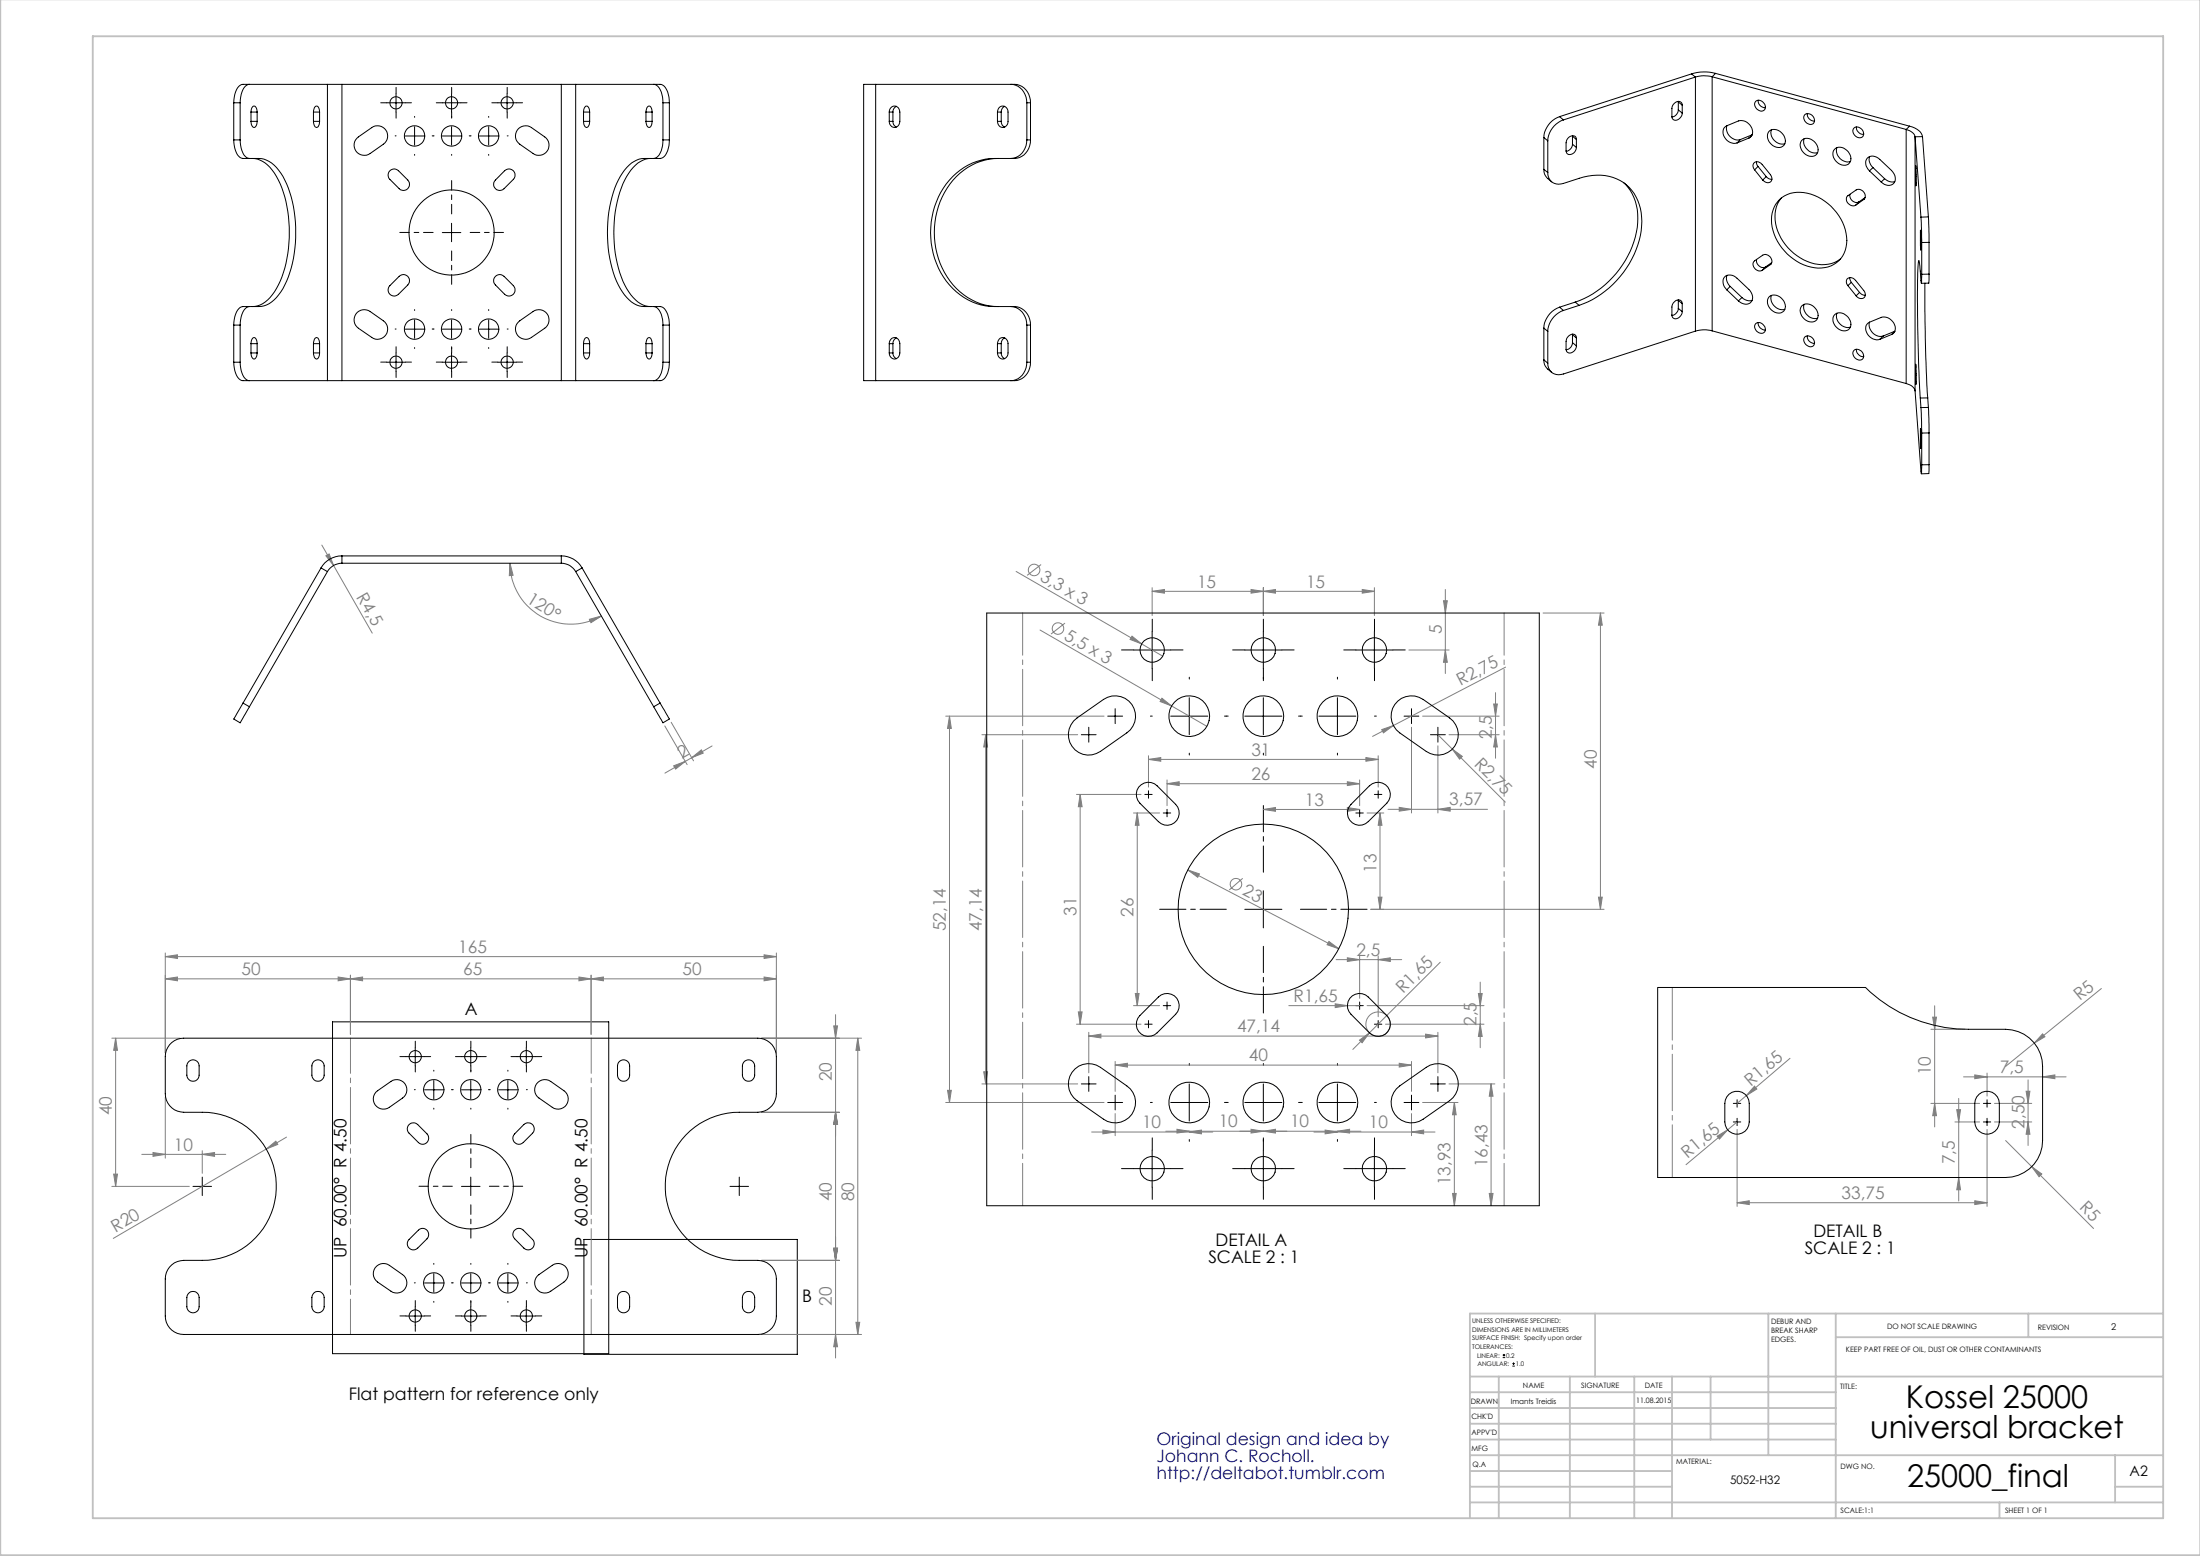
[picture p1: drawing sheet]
<svg xmlns="http://www.w3.org/2000/svg" width="594mm" height="420mm" viewBox="0 0 594 420" stroke-linecap="round" stroke-linejoin="round" font-family="sans-serif">
<g fill="none" stroke="#808080" stroke-width=".27">
<path d="M86.9 147.1l3.2 5.5M88 150l.9-.5 1.2 3.1zM90.1 152.6l10.4 18.3M137.7 152l.8 3.3-1 .1zM137.7 152a16.4 16.4 0 0 0 24.6 14.3M274.4 154.3l39.5 22.8M281.1 152.4l-3.8 2.9M311.1 159.6l3.3-.5v1zM311.1 158.6v7.5M311.1 159.6h60M337.8 159.1l3.3 .5-3.3 .5zM341.1 159.6l3.3-.5v1z"/>
<path d="M341.1 158.6v7.5M367.8 159.1l3.3 .5-3.3 .5zM371.1 158.6v7.5M390.2 159.1v22.7M159.1 167.2l3.2-.9-2.7 1.8zM280.8 170.1l35.5 20.5M287.5 168.2l-3.7 3M305.6 171.7l2.6 2.1-3.1-1.2zM380.4 175.5h10.9M389.7 162.2h1.1l-.6 3.3zM390.2 175.5l.6 3.3h-1.1zM416.6 165.5h16.5"/>
<path d="M432.1 165.5v79.9M432.1 165.5l.5 3.3h-1zM179.5 196l6 10.4M181.2 195l6.1 10.4M255.3 193.3h42.8M256.4 193.3v104.3M256.4 193.3l.5 3.3h-1.1zM265.1 198.3h25.9M266.1 198.3v94.3M266.1 198.3l.5 3.3h-1zM313.7 188.5l2.6 2.1-3.1-1.2zM316.3 190.6l9.6 5.5"/>
<path d="M373.1 196.9l3.1-1.1-2.7 2zM381.1 196.3v23.1M384.1 193.3h20.7M388.2 198.3l18.2 18.2M391.2 198.3h13.6M403.3 190h1l-.5 3.3zM403.8 187v17.7M403.8 198.3l.5 3.3h-1zM406.5 180.1l-35.9 18.7M181.9 206.7l3.1-1.2-2.6 2.1zM185 205.5l-5.5 3.2M186.8 204.5l-1.8 1"/>
<path d="M186.8 204.5l2.6-2.1 .5 .9zM192.3 201.3l-5.5 3.2M290.7 214.4h17.4M291.6 214.4v62.1M291.6 214.4l.6 3.4h-1.1zM306 219.4h7.1M307.1 219.4v52M307.1 219.4l.5 3.4h-1.1zM310.1 205l3.3-.5v1zM310.1 204v8.5M310.1 205h62M315.1 211.5l3.3-.5v1z"/>
<path d="M315.1 210.5v7M315.1 211.5h52M341.1 218.5l3.3-.5v1zM341.1 218.5h26M363.8 211l3.3 .5-3.3 .5zM363.8 218l3.3 .5-3.3 .5zM367.1 210.5v7M368.8 204.5l3.3 .5-3.3 .5zM369.1 219.4h4.5M372.1 204v8.5M372.6 219.4v26M372.6 219.4l.5 3.4h-1z"/>
<path d="M374.8 218.5h26.8M377.8 217.9l3.3 .6-3.3 .5zM388.2 218.5l3.3-.6v1.1zM388.2 201.3v18.1M392.1 202.2l2.7 2-.7 .7zM320.7 234.8l3.1 1.1-.4 .9zM320.7 234.8l40.8 21.3M335.5 237.1l-3.6 3.1M44.6 258.2l3.3-.5v1zM44.6 257.2v27M44.6 258.2h165M206.3 257.7l3.3 .5-3.3 .5z"/>
<path d="M209.6 257.2v27M358.8 254.1l2.7 2-3.2-1.1zM360.8 259h17.7M363.8 258.5l3.3 .5-3.3 .5zM367.1 258v11.5M370.1 245.4h63M372.1 259l3.3-.5v1zM372.1 258v16.4M372.1 242.2h1l-.5 3.2zM388.9 259.7l-19.2 19.1M431.6 242.2h1l-.5 3.2zM44.6 264.2l3.3-.5v1z"/>
<path d="M44.6 264.2h165M91.3 263.7l3.3 .5-3.3 .5zM94.6 264.2l3.3-.5v1zM94.6 263.2v16M156.3 263.7l3.3 .5-3.3 .5zM159.6 263.2v16M159.6 264.2l3.3-.5v1zM206.3 263.7l3.3 .5-3.3 .5zM225.1 276.9h1l-.5 3.3zM225.6 273.9v92.7M290.7 276.5h17.4M291.1 273.1h1.1l-.6 3.4z"/>
<path d="M294 279.7l3.3-.6v1.1zM294 278.6v11M294 279.7h94.2M306 271.4h7.1M306.5 268.2h1.1l-.5 3.2zM348 271.4h19.1M360.5 271l3.3 .4-3.3 .6zM369.1 271.4h31.6M369.7 278.8l-4.4 4.5M374.1 276.5h26.6M384.9 279.1l3.3 .6-3.3 .5zM388.2 278.6v11"/>
<path d="M399.2 268.2h1l-.5 3.2zM399.7 265.1v17.7M399.7 276.5l.5 3.3h-1zM521.3 277.8h9.2M521.8 274.5h1.1l-.5 3.3zM522.4 271.5v32.7M551.5 279.1l.6 .7-2.8 1.7zM567.4 266.8l-25.9 21M30.2 280.2h18.4M31.2 280.2l.5 3.3h-1zM31.2 280.2v40M44.6 296.2v16.4"/>
<path d="M205.6 280.2h27M231.6 280.2v80M231.6 280.2l.5 3.3h-1zM255.3 297.6h42.8M255.8 294.3h1.1l-.5 3.3zM265.1 292.6h25.9M265.6 289.3h1l-.5 3.3zM301.1 287.5l3.3-.5v1zM301.1 286.5v8.1M301.1 287.5h80M367.1 280.8l2.6-2-1.9 2.7zM377.8 287l3.3 .5-3.3 .5z"/>
<path d="M381.1 286.5v8.1M384.1 297.6h9.6M391.2 292.6h12.4M392.7 297.6v27.9M392.7 297.6l.5 3.3h-1zM402.6 292.6l.5 3.3h-1zM402.6 292.6v32.9M471.5 295.7l-2.5 2.1M473.7 293.2l.6 .8-2.8 1.7zM483.3 285.7l-11.8 10M521.3 297.8h13.2M522.4 297.8l.5 3.3h-1.1z"/>
<path d="M528.3 299.5h1l-.5 3.3zM528.8 296.5v27.7M530.2 290.7h27.6M533.2 290.1l3.3 .6-3.3 .5zM536.5 289.6v6.3M538.5 297.8h10.1M547.1 294.6h1l-.5 3.2zM547.6 291.5v17.7M551.5 290.7l3.3-.6v1.1zM30.7 316.9h1l-.5 3.3zM38.3 311.6h22.7M41.3 311.1l3.3 .5-3.3 .5z"/>
<path d="M54.6 311.6l3.3-.5v1zM54.6 310.6v6.1M71.9 310.1l2.6-2.1 .5 .9zM77.4 306.9l-46.8 27.4M205.6 300.2h21M225.6 300.2l.5 3.3h-1zM294.7 305.6h32.7M297.8 305l3.3 .6-3.3 .5zM301.1 300.6v5.9M314.7 305.3h52.8M317.8 304.8l3.3 .5-3.3 .5zM321.1 305.6l3.3-.6v1.1z"/>
<path d="M337.8 304.8l3.3 .5-3.3 .5zM341.1 305.3l3.3-.5v1zM354.8 305.6h32.7M357.8 305l3.3 .6-3.3 .5zM361.1 305.3l3.3-.5v1zM381.1 305.6l3.3-.6v1.1zM381.1 300.6v5.9M463.6 306.7l2.9-1.7-2.2 2.5zM466.5 305l-11.3 9.4M469 304.9v20.7M469 302.8l-2.5 2.2M527.8 302.8h6.7"/>
<path d="M528.8 317.8l.5 3.4h-1zM536.5 304.9v20.7M538.5 302.8h10.1M541.5 307.9l23.8 23.7M547.6 302.8l.5 3.4h-1zM548.6 314.9l2.7 2-.8 .7zM30.2 320.2h20.9M225.1 336.9h1l-.5 3.3zM392.2 322.1h1l-.5 3.4zM402.1 322.1h1l-.5 3.4zM469 324.6l3.3-.5v1zM469 324.6h67.5"/>
<path d="M533.2 324.1l3.3 .5-3.3 .5zM205.6 340.2h21M231.1 356.9h1l-.5 3.3zM205.6 360.2h27M225.6 360.2l.5 3.3h-1z"/>
<circle cx="279.2" cy="153.8" r="1.57"/>
<circle cx="285.7" cy="169.7" r="1.55"/>
<circle cx="333.7" cy="238.7" r="1.55"/>
<circle cx="372.1" cy="276.5" r="3.3"/>
</g>
<g fill="none" stroke="#000" stroke-width=".27">
<path d="M104.4 27.7h5M106.9 25.3v5M109.4 36.7h5M111.9 34.2v5M119.4 27.7h5M119.4 36.7h5M121.9 25.3v5M121.9 34.2v5M129.4 36.7h5M131.9 34.2v5M134.4 27.7h5M136.9 25.3v5"/>
<path d="M119.4 62.8h5M121.9 60.3v4.9M104.4 97.8h5M106.9 95.3v5M109.4 88.8h5M111.9 86.3v5M119.4 97.8h5M119.4 88.8h5M121.9 86.3v5M121.9 95.3v5M129.4 88.8h5M131.9 86.3v5"/>
<path d="M134.4 97.8h5M136.9 95.3v5M306.1 175.5h10M311.1 170.4v10.1M336.1 175.5h10M341.1 170.4v10.1M366.1 175.5h10M371.1 170.4v10.1M292 198.3h3.9M294 196.3v4M299.1 193.3h4M301.1 191.3v4"/>
<path d="M316.1 193.3h10M321.1 188.3v10M336.1 193.3h10M341.1 188.3v10M356.1 193.3h10M361.1 188.3v10M379.1 193.3h4M381.1 191.3v4M386.2 198.3h4M388.2 196.3v4M309.1 214.4h2M310.1 213.4v2.1"/>
<path d="M314.1 219.4h2M315.1 218.5v2M366.1 219.4h2M367.1 218.5v2M371.1 214.4h2M372.1 213.4v2.1M336.1 245.4h10M341.1 240.4v10.1M89.8 275.8h74.6v89.6h-74.6zM309.1 276.5h2M310.1 275.5v1.9M314.1 271.4h2"/>
<path d="M315.1 270.5v2M366.1 271.4h2M367.1 270.5v2M371.1 276.5h2M372.1 275.5v1.9M109.6 285.2h5M112.1 282.7v5M114.6 294.2h5M117.1 291.7v4.9M124.6 285.2h5M124.6 294.2h5M127.1 282.7v5"/>
<path d="M127.1 291.7v4.9M134.6 294.2h5M137.1 291.7v4.9M139.6 285.2h5M142.1 282.7v5M292 292.6h3.9M294 290.6v4M299.1 297.6h4M301.1 295.6v4M316.1 297.6h10M321.1 292.6v10M336.1 297.6h10"/>
<path d="M341.1 292.6v10M356.1 297.6h10M361.1 292.6v10M379.1 297.6h4M381.1 295.6v4M386.2 292.6h4M388.2 290.6v4M468 297.8h2M469 296.8v2.1M535.5 297.8h2M536.5 296.8v2.1M54.6 317.7v5"/>
<path d="M127.1 317.7v5M199.6 317.7v5M306.1 315.4h10M311.1 310.5v9.9M336.1 315.4h10M341.1 310.5v9.9M366.1 315.4h10M371.1 310.5v9.9M468 302.8h2M469 301.9v1.9M535.5 302.8h2M536.5 301.9v1.9"/>
<path d="M52.1 320.2h5M124.6 320.2h5M157.7 334.6h57.6v31h-57.6zM197.1 320.2h5M109.6 355.2h5M112.1 352.7v5M114.6 346.3h5M117.1 343.8v5M124.6 355.2h5M124.6 346.3h5M127.1 343.8v5M127.1 352.7v5"/>
<path d="M134.6 346.3h5M137.1 343.8v5M139.6 355.2h5M142.1 352.7v5M405.7 366.4h.7M405.7 365.8h.7M406.1 365.5v.6M408.3 368.7h.7M408.3 368.1h.7M408.7 367.8v.6"/>
</g>
<g fill="none" stroke="#000" stroke-width=".27" stroke-dasharray="15.2 1.3 1.3 1.3">
<path d="M104.4 27.7h-1.6M106.9 36.7h-.2M106.9 25.2v-1.6M106.9 30.2v1.7M109.4 27.7h1.7M111.9 31.7v-.3M116.9 36.7h.3M116.9 36.7h-.2M119.4 27.7h-1.6M121.9 25.2v-1.6M121.9 30.2v1.7M121.9 31.7v-.3"/>
<path d="M124.4 27.7h1.7M126.9 36.7h-.2M126.9 36.7h.3M131.9 31.7v-.3M134.4 27.7h-1.6M136.9 25.2v-1.6M136.9 30.2v1.7M136.9 36.7h.3M139.4 27.7h1.7M111.9 41.7v.2M121.9 41.7v.2M131.9 41.7v.2"/>
<path d="M104.4 97.7h-1.6M106.9 95.2v-1.6M106.9 88.8h-.2M109.4 97.7h1.7M111.9 83.8v-.2M111.9 93.8v.3M116.9 88.8h.3M116.9 88.8h-.2M119.4 97.7h-1.6M121.9 95.2v-1.6M121.9 83.8v-.2M121.9 93.8v.3"/>
<path d="M124.4 97.7h1.7M126.9 88.8h-.2M126.9 88.8h.3M131.9 83.8v-.2M131.9 93.8v.3M134.4 97.7h-1.6M136.9 95.2v-1.6M136.9 88.8h.3M139.4 97.7h1.7M106.9 100.2v1.7M121.9 100.2v1.7M136.9 100.2v1.7"/>
<path d="M306.1 175.4h-3.3M311.1 170.4v-3.3M316.1 175.4h3.3M336.1 175.4h-3.3M341.1 170.4v-3.3M346.1 175.4h3.3M366.1 175.4h-3.3M371.1 170.4v-3.3M376.1 175.4h3.3M311.1 193.3h-.5M311.1 180.4v3.3M321.1 183.3v-.5"/>
<path d="M331.1 193.3h.5M331.1 193.3h-.5M341.1 180.4v3.3M341.1 183.3v-.5M351.1 193.3h-.5M351.1 193.3h.5M361.1 183.3v-.5M371.1 180.4v3.3M371.1 193.3h.5M321.1 203.3v.5M341.1 203.3v.5M361.1 203.3v.5"/>
<path d="M109.6 285.2h-1.6M112.1 294.1h-.2M112.1 282.7v-1.6M112.1 287.7v1.7M114.6 285.2h1.7M117.1 289.1v-.2M117.1 299.1v.3M122.1 294.1h.3M122.1 294.1h-.2M124.6 285.2h-1.6M127.1 282.7v-1.6M127.1 287.7v1.7"/>
<path d="M127.1 289.1v-.2M127.1 299.1v.3M129.6 285.2h1.7M132.1 294.1h-.2M132.1 294.1h.3M137.1 289.1v-.2M137.1 299.1v.3M139.6 285.2h-1.6M142.1 282.7v-1.6M142.1 287.7v1.7M142.1 294.1h.3M144.6 285.2h1.7"/>
<path d="M311.1 297.6h-.5M321.1 287.6v-.5M331.1 297.6h.5M331.1 297.6h-.5M341.1 287.6v-.5M351.1 297.6h-.5M351.1 297.6h.5M361.1 287.6v-.5M371.1 297.6h.5M306.1 315.4h-3.3M311.1 310.4v-3.3M316.1 315.4h3.3"/>
<path d="M321.1 307.6v.5M336.1 315.4h-3.3M341.1 310.4v-3.3M341.1 307.6v.5M346.1 315.4h3.3M361.1 307.6v.5M366.1 315.4h-3.3M371.1 310.4v-3.3M376.1 315.4h3.3M311.1 320.4v3.3M341.1 320.4v3.3M371.1 320.4v3.3"/>
<path d="M109.6 355.2h-1.6M112.1 352.7v-1.6M112.1 357.7v1.7M112.1 346.3h-.2M114.6 355.2h1.7M117.1 341.3v-.3M117.1 351.3v.2M122.1 346.3h.3M122.1 346.3h-.2M124.6 355.2h-1.6M127.1 352.7v-1.6M127.1 357.7v1.7"/>
<path d="M127.1 341.3v-.3M127.1 351.3v.2M129.6 355.2h1.7M132.1 346.3h-.2M132.1 346.3h.3M137.1 341.3v-.3M137.1 351.3v.2M139.6 355.2h-1.6M142.1 352.7v-1.6M142.1 357.7v1.7M142.1 346.3h.3M144.6 355.2h1.7"/>
</g>
<path d="M121.9 57.7v-9M116.9 62.7h-9M121.9 67.7v9M126.9 62.7h9M127.1 315.2v-9M122.1 320.2h-9M127.1 325.2v9M132.1 320.2h9" fill="none" stroke="#000" stroke-width=".27" stroke-dasharray="15.2 1.3 1.3 1.3" stroke-dashoffset="12.6"/>
<path d="M341.1 235.4v-18M331.1 245.4h-18M341.1 255.4v18M351.1 245.4h18" fill="none" stroke="#000" stroke-width=".27" stroke-dasharray="15.2 1.3 1.3 1.3" stroke-dashoffset="8.1"/>
<path d="M406.1 165.4v160M276.1 325.4v-160" fill="none" stroke="#808080" stroke-width=".27" stroke-dasharray="15.2 1.3 1.3 1.3" stroke-dashoffset="3.8"/>
<path d="M451.5 266.5v51.3" fill="none" stroke="#808080" stroke-width=".27" stroke-dasharray="15.2 1.3 1.3 1.3" stroke-dashoffset="1"/>
<path d="M159.6 280.2v80M94.6 360.2v-80" fill="none" stroke="#808080" stroke-width=".27" stroke-dasharray="15.2 1.3 1.3 1.3" stroke-dashoffset="5.7"/>
<g fill="none" stroke="#c0c0c0" stroke-width=".5">
<path d="M.1 -.1v419.9h594M25 9.8h559.1v400h-559.1zM430.7 354.6v17M477.4 354.6v38.2M495.7 354.6v55.2M547.7 354.6v6.3M584.1 354.6h-187.2v55.2M396.9 371.6h187.2M396.9 375.8h98.8M404.7 371.6v38.2M423.9 371.6v38.2M441.3 371.6v38.2"/>
<path d="M451.4 371.6v38.2M461.9 371.6v17M495.7 360.9h88.4M396.9 388.6h98.8M396.9 384.3h98.8M396.9 380.1h98.8M396.9 397.1h54.5M396.9 392.8h187.2M571.1 392.8v12.7M396.9 405.5h187.2M396.9 401.3h54.5M539.9 405.5v4.3"/>
<path d="M571.1 401.3h13"/>
</g>
<g fill="#808080">
<path d="M305.6 171.7l2.6 2.1-3.1-1.2z"/>
<path d="M313.7 188.5l2.6 2.1-3.1-1.2z"/>
<path d="M360.5 271l3.3 .4-3.3 .6z"/>
<path d="M373.1 196.9l3.1-1.1-2.7 2z"/>
<path d="M71.9 310.1l2.6-2.1 .5 .9z"/>
<path d="M551.5 279.1l.6 .7-2.8 1.7z"/>
<path d="M463.6 306.7l2.9-1.7-2.2 2.5z"/>
<path d="M473.7 293.2l.6 .8-2.8 1.7z"/>
<path d="M367.1 280.8l2.6-2-1.9 2.7z"/>
<path d="M88 150l.9-.5 1.2 3.1z"/>
<path d="M548.6 314.9l2.7 2-.8 .7z"/>
<path d="M392.1 202.2l2.7 2-.7 .7z"/>
<path d="M358.8 254.1l-.5 .9 3.2 1.1zM320.7 234.8l2.7 2 .4-.9z"/>
<path d="M206.3 257.7l3.3 .5-3.3 .5zM44.6 258.2l3.3-.5v1zM54.6 311.6l3.3-.5v1zM41.3 311.1l3.3 .5-3.3 .5zM368.8 204.5l3.3 .5-3.3 .5zM310.1 205l3.3-.5v1zM341.1 305.3l3.3-.5v1zM317.8 304.8l3.3 .5-3.3 .5zM381.1 305.6l3.3-.6v1.1zM357.8 305l3.3 .6-3.3 .5zM363.8 218l3.3 .5-3.3 .5zM341.1 218.5l3.3-.5v1z"/>
<path d="M44.6 264.2l3.3-.5v1zM91.3 263.7l3.3 .5-3.3 .5zM301.1 287.5l3.3-.5v1zM377.8 287l3.3 .5-3.3 .5zM294 279.7l3.3-.6v1.1zM384.9 279.1l3.3 .6-3.3 .5zM315.1 211.5l3.3-.5v1zM363.8 211l3.3 .5-3.3 .5zM377.8 217.9l3.3 .6-3.3 .5zM388.2 218.5l3.3-.6v1.1zM363.8 258.5l3.3 .5-3.3 .5zM372.1 259l3.3-.5v1zM311.1 159.6l3.3-.5v1zM337.8 159.1l3.3 .5-3.3 .5zM341.1 159.6l3.3-.5v1zM367.8 159.1l3.3 .5-3.3 .5zM297.8 305l3.3 .6-3.3 .5zM321.1 305.6l3.3-.6v1.1zM337.8 304.8l3.3 .5-3.3 .5zM361.1 305.3l3.3-.5v1zM533.2 290.1l3.3 .6-3.3 .5zM551.5 290.7l3.3-.6v1.1zM469 324.6l3.3-.5v1zM533.2 324.1l3.3 .5-3.3 .5z"/>
<path d="M94.6 264.2l3.3-.5v1zM156.3 263.7l3.3 .5-3.3 .5z"/>
<path d="M206.3 263.7l3.3 .5-3.3 .5zM159.6 264.2l3.3-.5v1z"/>
<path d="M181.9 206.7l3.1-1.2-2.6 2.1zM186.8 204.5l2.6-2.1 .5 .9z"/>
<path d="M255.8 294.3h1.1l-.5 3.3zM256.4 193.3l.5 3.3h-1.1zM306.5 268.2h1.1l-.5 3.2zM307.1 219.4l.5 3.4h-1.1zM291.1 273.1h1.1l-.6 3.4zM291.6 214.4l.6 3.4h-1.1zM390.2 175.5l.6 3.3h-1.1zM389.7 162.2h1.1l-.6 3.3zM372.1 242.2h1l-.5 3.2zM372.6 219.4l.5 3.4h-1zM547.6 302.8l.5 3.4h-1zM547.1 294.6h1l-.5 3.2z"/>
<path d="M231.6 280.2l.5 3.3h-1zM231.1 356.9h1l-.5 3.3zM225.1 276.9h1l-.5 3.3zM225.6 300.2l.5 3.3h-1zM225.6 300.2l.5 3.3h-1zM225.1 336.9h1l-.5 3.3zM225.1 336.9h1l-.5 3.3zM225.6 360.2l.5 3.3h-1zM31.2 280.2l.5 3.3h-1zM30.7 316.9h1l-.5 3.3zM266.1 198.3l.5 3.3h-1zM265.6 289.3h1l-.5 3.3zM403.3 190h1l-.5 3.3zM403.8 198.3l.5 3.3h-1zM399.2 268.2h1l-.5 3.2zM399.7 276.5l.5 3.3h-1zM392.7 297.6l.5 3.3h-1zM392.2 322.1h1l-.5 3.4zM402.6 292.6l.5 3.3h-1zM402.1 322.1h1l-.5 3.4zM432.1 165.5l.5 3.3h-1zM431.6 242.2h1l-.5 3.2zM528.3 299.5h1l-.5 3.3zM528.8 317.8l.5 3.4h-1z"/>
<path d="M522.4 297.8l.5 3.3h-1.1zM521.8 274.5h1.1l-.5 3.3z"/>
<path d="M137.7 152l.8 3.3-1 .1zM159.1 167.2l3.2-.9-2.7 1.8z"/>
</g>
<g fill="none" stroke="#000" stroke-width=".27">
<path d="M456.7 19.9l1.1 .9M456.7 19.9l-35.6 11.6M463.2 19.8a11.7 11.7 0 0 0-6.5 .1M463.2 19.8l-.9 .9M463.2 19.8l52.4 14.3M63.1 37.8a6.1 6.1 0 0 0 1.7 4.7l.8 .3h4.3a7.4 7.4 0 0 1 5.9 4 32.6 32.6 0 0 1 3.6 21.6 21.7 21.7 0 0 1-5.4 12.5l-1.3 1.1a5.3 5.3 0 0 1-2.8 .7h-4.3a3.5 3.5 0 0 0-2.3 3.5l-.2 1.6M63.1 27.7h1.7M63.1 37.8h1.7M63.1 27.7v10.1M64.8 37.8a6.1 6.1 0 0 0 1.8 4.7l.7 .3M64.8 27.7v10.1M67.3 22.8a3.4 3.4 0 0 0-2.3 3.4l-.2 1.5"/>
<path d="M67.8 32.8l.1 .8a.73 .73 0 0 0 .7 .8 .73 .73 0 0 0 .7-.8l.1-.8M67.8 30.3l.1-.9a.73 .73 0 0 1 .7-.8 .73 .73 0 0 1 .7 .8l.1 .9M67.8 30.3v2.5M67.8 30.3h1.6M67.8 32.8h1.6M69.4 30.3v2.5M84.6 32.8l.2 .8a.71 .71 0 0 0 .7 .8 .71 .71 0 0 0 .7-.8l.1-.8M84.6 30.3l.2-.9a.71 .71 0 0 1 .7-.8 .71 .71 0 0 1 .7 .8l.1 .9M84.6 30.3v2.5M84.6 30.3h1.7M84.6 32.8h1.7M86.3 30.3v2.5"/>
<path d="M88.4 22.8h-22.8a3.4 3.4 0 0 0-2.3 3.4l-.2 1.5M88.4 22.8h3.9M88.4 22.8v79.9M92.3 22.8h59.3M92.3 22.8v79.9M96.4 37.3l4-2.9a2.74 2.74 0 0 1 3.8 .7 2.74 2.74 0 0 1-.7 3.8l-3.6 2.5a2.74 2.74 0 0 1-3.6-.4 2.74 2.74 0 0 1 .1-3.7zM140 34.7a2.8 2.8 0 0 1 3.5-.3l3.6 2.6a2.74 2.74 0 0 1 .6 3.8 2.74 2.74 0 0 1-3.8 .6l-3.6-2.5a2.74 2.74 0 0 1-.3-4.2zM151.6 22.8h3.8M151.6 22.8v79.9M155.4 22.8h22.8a3.5 3.5 0 0 1 2.4 3.4l.1 1.5M155.4 22.8v79.9M157.6 32.8l.1 .8a.73 .73 0 0 0 .7 .8 .73 .73 0 0 0 .7-.8l.1-.8"/>
<path d="M157.6 30.3l.1-.9a.73 .73 0 0 1 .7-.8 .73 .73 0 0 1 .7 .8l.1 .9M157.6 30.3v2.5M157.6 30.3h1.6M157.6 32.8h1.6M159.2 30.3v2.5M174.4 30.3l.2-.9a.71 .71 0 0 1 .7-.8 .71 .71 0 0 1 .7 .8l.1 .9M174.4 32.8l.2 .8a.71 .71 0 0 0 .7 .8 .71 .71 0 0 0 .7-.8l.1-.8M174.4 30.3v2.5M174.4 30.3h1.7M174.4 32.8h1.7M176.1 30.3v2.5M176.5 22.8a3.5 3.5 0 0 1 2.4 3.4l.1 1.5"/>
<path d="M179 37.8a5.3 5.3 0 0 1-2.1 4.9l-.4 .1M179 27.7h1.7M179 37.8h1.7M179 27.7v10.1M180.7 37.8a5.8 5.8 0 0 1-1.7 4.7l-.8 .3h-4.2a8 8 0 0 0-6.5 4.8 34.8 34.8 0 0 0-2.3 24.7 16.1 16.1 0 0 0 6 9.7 5.1 5.1 0 0 0 2.8 .7h4.2a3.6 3.6 0 0 1 2.4 3.5l.1 1.6M180.7 27.7v10.1M236.4 22.8h37.5a4.7 4.7 0 0 1 4.3 4.9M236.4 22.8h-3.2v79.9h3.2M236.4 22.8v79.9M240.1 30.3a1.44 1.44 0 0 1 1.4-1.7 1.44 1.44 0 0 1 1.5 1.7v2.5a1.44 1.44 0 0 1-1.5 1.6 1.44 1.44 0 0 1-1.4-1.6M240.1 30.3h1M240.1 32.8h1"/>
<path d="M240.1 30.3v2.5M241.1 32.8a1.59 1.59 0 0 0 .9 1.5M241.1 30.3v2.5M242 28.7l-.2 .1a1.62 1.62 0 0 0-.7 1.5M269.3 30.3a1.44 1.44 0 0 1 1.4-1.7 1.44 1.44 0 0 1 1.5 1.7v2.5a1.44 1.44 0 0 1-1.5 1.6 1.44 1.44 0 0 1-1.4-1.6M269.3 30.3h1M269.3 32.8h1M269.3 30.3v2.5M270.3 32.8a1.59 1.59 0 0 0 1 1.5M270.3 30.3v2.5M271.3 28.7l-.3 .1a1.62 1.62 0 0 0-.7 1.5M272.9 22.8a4.7 4.7 0 0 1 4.3 4.9"/>
<path d="M277.2 37.8a4.7 4.7 0 0 1-4.3 5M277.2 27.7h1M277.2 37.8h1M277.2 27.7v10.1M278.2 37.8a4.7 4.7 0 0 1-4.3 5 27.1 27.1 0 0 0-9 .4 19.2 19.2 0 0 0-13.6 18.1 20.1 20.1 0 0 0 12.4 20.7 14.3 14.3 0 0 0 4.9 .7h5.3a4.7 4.7 0 0 1 4.3 5.1M278.2 27.7v10.1M416.8 37.1l1.1 .9M416.8 37.1v8.6M417.9 38v8.6M421.1 31.5a6.4 6.4 0 0 0-4.3 5.6M421.1 31.5l1 .9M422.1 32.4a6.4 6.4 0 0 0-4.2 5.6"/>
<path d="M424.6 38.9l-.4 1.2-.7 .5-.7 .3M424.6 36.8l1 .9M424.6 36.6v2.3M424.6 38.9l1 .9M425.6 37.7a1.13 1.13 0 0 0-.8-1.1 1.13 1.13 0 0 0-1.3 .5l-.5 .7-.2 .7v2.2a1.14 1.14 0 0 0 .9 1.1 1.14 1.14 0 0 0 1.3-.5l.4-.7 .2-.8M425.6 37.7v2.1M453.1 29.7l-.1 .7-.6 .7-1 .5M453.1 27.5l1.1 .9M453.1 27.4v2.3M453.1 29.7l1.1 .8M454.2 28.4a1.12 1.12 0 0 0-.8-1.1 1.12 1.12 0 0 0-1.3 .6l-.7 1v2.6a1.12 1.12 0 0 0 .9 1 1.12 1.12 0 0 0 1.2-.5l.5-.7 .2-.8M454.2 28.4v2.1"/>
<path d="M457.8 20.8l-35.7 11.6M457.8 20.8v68.6M462.3 20.7a8.2 8.2 0 0 0-4.5 .1M462.3 20.7l52.4 14.2M462.3 20.7v68.6M466.3 33.9a3.1 3.1 0 0 0 3.6 3.8M469.9 37.7l-.9 .9M472.2 37.3a2.31 2.31 0 0 0-.1-3.9l-.9-.6-1.4-.3-3.6 1.5a2.36 2.36 0 0 0 .1 3.9l1.4 .7h1.3M472.2 37.3l-3.2 1.3M473.1 36.4l-.9 .9M473.1 36.4l-3.2 1.3M474 27.4a1.69 1.69 0 0 1 2.1 .3 1.69 1.69 0 0 1 .1 2.1 1.74 1.74 0 0 1-1.9-.4 1.74 1.74 0 0 1-.3-2z"/>
<path d="M474.7 27a1.93 1.93 0 0 0 1.9 2.1M477.6 35.5a2.86 2.86 0 0 1 4.4 2.1 1.95 1.95 0 0 1-1 2.1 1.95 1.95 0 0 1-2.3-.4 2.86 2.86 0 0 1-1.1-3.8zM478.3 35a3.1 3.1 0 0 0 3.6 3.8M486.4 37.9a2.87 2.87 0 0 1 3-.1 2.87 2.87 0 0 1 1.5 2.6 1.95 1.95 0 0 1-1.3 1.8 1.95 1.95 0 0 1-2.1-.5 2.86 2.86 0 0 1-1.1-3.8zM487.1 37.4a3.1 3.1 0 0 0 3.6 3.8M487.3 31a1.7 1.7 0 0 1 2.1 .3 1.7 1.7 0 0 1 .1 2.1 1.75 1.75 0 0 1-1.9-.4 1.75 1.75 0 0 1-.3-2zM488 30.7a1.92 1.92 0 0 0 1.9 2M496 39.8a3.1 3.1 0 0 0 3.6 3.8M500.6 34.6a1.69 1.69 0 0 1 2.1 .3 1.69 1.69 0 0 1 .1 2.1 1.74 1.74 0 0 1-2-.4 1.74 1.74 0 0 1-.2-2zM501.2 34.3a1.98 1.98 0 0 0 2 2M514.7 34.9a2.98 2.98 0 0 1 2.4 2M514.7 34.9v68.6"/>
<path d="M515.6 34.1a4.1 4.1 0 0 1 3.5 2.8M515.6 34.1l-.9 .8M517.1 36.9l1.6 21.7M517.1 36.9v68.6M519.1 36.9h-2M519.1 36.9l1.6 21.6M68.1 42.8a8 8 0 0 1 6.5 4.8 35 35 0 0 1 2.3 24.7 16.6 16.6 0 0 1-6 9.7 5.3 5.3 0 0 1-2.8 .7M105.3 46.1a1.62 1.62 0 0 1 2.3 0l2.5 2.5a1.65 1.65 0 0 1 0 2.3 1.65 1.65 0 0 1-2.3 0l-2.5-2.5a1.62 1.62 0 0 1 0-2.3zM136.2 46.1a1.66 1.66 0 0 1 2.4 0 1.66 1.66 0 0 1 0 2.3l-2.5 2.5a1.65 1.65 0 0 1-2.3 0 1.65 1.65 0 0 1 0-2.3zM175.7 42.8a8 8 0 0 0-6.5 4.8 34.8 34.8 0 0 0-2.2 24.7 16.1 16.1 0 0 0 5.9 9.7 5.1 5.1 0 0 0 2.8 .7M269.6 42.8a17.4 17.4 0 0 0-15.8 11.7 21.9 21.9 0 0 0 6.4 25.1 15.1 15.1 0 0 0 9.4 3.1M416.8 45.7a3.8 3.8 0 0 0 2.2 3.4"/>
<path d="M416.8 45.7l1.1 .9M417.9 46.6a2.98 2.98 0 0 0 4.2 2.9 27.3 27.3 0 0 1 9-2.2 11.4 11.4 0 0 1 12.1 11.3 24.5 24.5 0 0 1-9.8 20l-3.4 2.3-3.6 1.5M438.5 49.4a14.5 14.5 0 0 1 3 14.6 26.2 26.2 0 0 1-16.2 17.5M473.7 45.8a1.25 1.25 0 0 1-.1-1.8 1.25 1.25 0 0 1 1.9 .1l2.5 3a1.25 1.25 0 0 1 .1 1.9 1.25 1.25 0 0 1-1.9-.1l-.3-.3M473.7 45.8l2.2 2.8M474.2 43.7l.5 1.2M474.7 44.9l-1 .9M474.7 44.9l2.2 2.8M476.9 47.7l.6 .5 .9 .2M476.9 47.7l-1 .9M480.5 53.9a9 9 0 0 1 10.4-.7 13.3 13.3 0 0 1 7.5 13.5 7.3 7.3 0 0 1-9.5 5.4 13.9 13.9 0 0 1-10.6-13.7l.4-1.7a6.7 6.7 0 0 1 1.8-2.8zM480.9 53.5a9 9 0 0 0-.5 9.8 13.8 13.8 0 0 0 12.3 8.1 7.1 7.1 0 0 0 4.3-1.5"/>
<path d="M495.3 40.3a2.59 2.59 0 0 1 4 1.1 1.99 1.99 0 0 1-.1 2.8 1.99 1.99 0 0 1-2.8-.1 2.73 2.73 0 0 1-1.1-3.8zM499.5 52.4a1.81 1.81 0 0 0 2.4 2.1M501.9 54.5l-.9 .9M503.2 53.9a1.71 1.71 0 0 0 0-2.1 1.71 1.71 0 0 0-2-.5l-2.3 1.5a1.72 1.72 0 0 0 .1 2.1 1.72 1.72 0 0 0 2 .5M503.2 53.9l-2.2 1.5M503.4 53.6l-.2 .3M503.6 53.3l-1.7 1.2M504.8 46.1a2.26 2.26 0 0 1 .1-3.9l.8-.1 1.5 .6 3.5 3.3a2.29 2.29 0 0 1-.1 3.9h-1.3l-1.4-.8M504.8 46.1l3.1 3M504.8 42.2l-.1 1.2 .3 1 .7 .8M505.7 45.2l-.9 .9M505.7 45.2l3.1 3"/>
<path d="M508.8 48.2l1.4 .8h1.4M508.8 48.2l-.9 .9M517.2 45.5v-.8l.1 5.4-.1-2.4M517.2 45.5v2.2M517.2 45.5h.1M517.2 47.7h.1M518.7 58.6l.2 6.9M520.7 58.5l.1 6.9M520.7 58.5l-2 .1M107.8 74.6a1.65 1.65 0 0 1 2.3 0 1.65 1.65 0 0 1 0 2.3l-2.5 2.5a1.65 1.65 0 0 1-2.3 0 1.65 1.65 0 0 1 0-2.3zM133.8 74.6a1.62 1.62 0 0 1 2.3 0l2.5 2.5a1.66 1.66 0 0 1 0 2.3 1.66 1.66 0 0 1-2.4 0l-2.4-2.5a1.62 1.62 0 0 1 0-2.3zM466.2 78.2a2.31 2.31 0 0 1 .1-3.9h1.4l.9 .5 3.6 3.3a2.26 2.26 0 0 1-.1 3.9h-1.4l-1.3-.8"/>
<path d="M466.2 78.2l3.2 3M466.3 74.3l-.2 .8 .2 .9 .8 1.3M467.1 77.3l-.9 .9M467.1 77.3l3.2 3M474.3 70a1.84 1.84 0 0 0 2.4 2.1M476.7 72.1l-.9 .9M478 71.4a1.69 1.69 0 0 0 0-2.1 1.69 1.69 0 0 0-2.1-.4l-2.2 1.5a1.71 1.71 0 0 0 0 2 1.71 1.71 0 0 0 1.8 .7l.3-.1M478 71.4l-2.2 1.6M478.2 71.2l-.2 .2M478.3 79.7a3.1 3.1 0 0 0 3.6 3.8M478.4 70.9l-1.7 1.2M498.9 77.1a1.25 1.25 0 0 1-.1-1.9 1.25 1.25 0 0 1 1.9 .2l2.5 3a1.26 1.26 0 0 1 .1 1.9 1.26 1.26 0 0 1-1.9-.1l-.2-.3"/>
<path d="M498.9 77.1l2.3 2.8M499.5 74.9l.4 1.3M499.9 76.2l-1 .9M499.9 76.2l2.2 2.7M502.1 78.9l.6 .6 .9 .2M502.1 78.9l-.9 1M518.5 62.9v-.8l.1 5.4-.1-2.5M518.5 62.9v2.1M518.5 62.9h.1M518.5 65h.1M518.9 74l-.1 2.4-.5-5.4-.2-.7a294.2 294.2 0 0 0 .1 32.5l.3 4.6M518.9 65.5v8.5"/>
<path d="M519.7 76.4l.1 14.5 .7 16.5M520.8 74v2.4l-2 .1M520.8 65.4l-1.9 .1M520.8 74h-1.9M520.8 65.4v8.6M63.1 97.8a5.5 5.5 0 0 0 2.1 4.9h23.2M63.1 87.8v10M63.1 97.8h1.7M63.1 87.8h1.7M64.8 97.8a5.5 5.5 0 0 0 2.2 4.9h.3M64.8 87.8v10M67.3 82.7a3.5 3.5 0 0 0-2.3 3.5l-.2 1.6"/>
<path d="M67.8 92.8l.1-.8a.73 .73 0 0 1 .7-.9 .73 .73 0 0 1 .7 .9l.1 .8M67.8 95.3l.1 .8a.73 .73 0 0 0 .7 .8 .73 .73 0 0 0 .7-.8l.1-.8M67.8 92.8v2.5M67.8 95.3h1.6M67.8 92.8h1.6M69.4 92.8v2.5M84.6 92.8l.2-.8a.72 .72 0 0 1 .7-.9 .72 .72 0 0 1 .7 .9l.1 .8M84.6 95.3l.2 .8a.72 .72 0 0 0 .7 .8 .72 .72 0 0 0 .7-.8l.1-.8M84.6 92.8v2.5M84.6 95.3h1.7M84.6 92.8h1.7M86.3 92.8v2.5"/>
<path d="M96.4 84.3a2.8 2.8 0 0 1 3.5-.2l3.6 2.5a2.74 2.74 0 0 1 .7 3.8 2.74 2.74 0 0 1-3.8 .7l-3.6-2.5a2.78 2.78 0 0 1-.4-4.3zM139.9 86.9l4-2.8a2.75 2.75 0 0 1 3.9 .7 2.75 2.75 0 0 1-.7 3.8l-3.6 2.5a2.74 2.74 0 0 1-3.7-.5 2.74 2.74 0 0 1 .1-3.7zM157.6 92.8l.1-.8a.73 .73 0 0 1 .7-.9 .73 .73 0 0 1 .7 .9l.1 .8M157.6 95.3l.1 .8a.73 .73 0 0 0 .7 .8 .73 .73 0 0 0 .7-.8l.1-.8M157.6 92.8v2.5M157.6 95.3h1.6M157.6 92.8h1.6M159.2 92.8v2.5M174.4 92.8l.2-.8a.72 .72 0 0 1 .7-.9 .72 .72 0 0 1 .7 .9l.1 .8M174.4 95.3l.2 .8a.72 .72 0 0 0 .7 .8 .72 .72 0 0 0 .7-.8l.1-.8M174.4 92.8v2.5M174.4 95.3h1.7"/>
<path d="M174.4 92.8h1.7M176.1 92.8v2.5M176.5 82.7a3.6 3.6 0 0 1 2.4 3.5l.1 1.6M179 97.8a5.3 5.3 0 0 1-2.1 4.9h-.4M179 97.8h1.7M179 87.8h1.7M179 87.8v10M180.7 97.8a5.7 5.7 0 0 1-1.7 4.7l-.8 .2h-22.8M180.7 87.8v10M240.1 92.8a1.44 1.44 0 0 1 1.4-1.7 1.44 1.44 0 0 1 1.5 1.7v2.5a1.44 1.44 0 0 1-1.5 1.6 1.44 1.44 0 0 1-1.4-1.6M240.1 95.3h1M240.1 92.8h1"/>
<path d="M240.1 92.8v2.5M241.1 95.3a1.67 1.67 0 0 0 .9 1.5M241.1 92.8v2.5M242 91.2l-.7 .8-.2 .8M269.3 92.8a1.44 1.44 0 0 1 1.4-1.7 1.44 1.44 0 0 1 1.5 1.7v2.5a1.44 1.44 0 0 1-1.5 1.6 1.44 1.44 0 0 1-1.4-1.6M269.3 95.3h1M269.3 92.8h1M269.3 92.8v2.5M270.3 95.3a1.67 1.67 0 0 0 1 1.5M270.3 92.8v2.5M271.3 91.2l-.8 .8-.2 .8M272.9 82.7a4.7 4.7 0 0 1 4.3 5.1"/>
<path d="M277.2 97.8a4.7 4.7 0 0 1-4.3 4.9M277.2 97.8h1M277.2 87.8h1M277.2 87.8v10M278.2 97.8a4.7 4.7 0 0 1-4.3 4.9h-37.5M278.2 87.8v10M416.8 97.1a3.8 3.8 0 0 0 2.2 3.4M416.8 88.6v8.5M416.8 88.6l1.1 .8M416.8 97.1l1.1 .9M417.9 89.4v8.6M421.1 82.9a6.4 6.4 0 0 0-4.3 5.7"/>
<path d="M421.1 82.9l1 .9M422.1 83.8a6.4 6.4 0 0 0-4.2 5.6M424.6 92.5l-.4 1.1-.7 .6-.7 .2M424.6 90.2v2.3M424.6 90.4l1 .8M424.6 92.5l1 .9M425.3 81.5l1.1 .9M425.3 81.5l-4.2 1.4M425.6 91.2a1.12 1.12 0 0 0-.8-1 1.12 1.12 0 0 0-1.3 .5l-.6 1-.1 2.6a1.14 1.14 0 0 0 .9 1 1.14 1.14 0 0 0 1.3-.5l.4-.7 .2-.7M425.6 91.2v2.2M426.4 82.4l-4.3 1.4M453.1 83.2l-.1 .8-.6 .7-1 .5"/>
<path d="M453.1 80.9v2.3M453.1 81.1l1.1 .9M453.1 83.2l1.1 .9M454.2 82a1.12 1.12 0 0 0-.8-1.1 1.12 1.12 0 0 0-1.3 .5l-.7 1.1v2.5a1.12 1.12 0 0 0 .8 1.1 1.12 1.12 0 0 0 1.3-.5l.5-.7 .2-.8M454.2 82v2.1M457.8 89.4l-35.7 11.5a2.98 2.98 0 0 1-4.2-2.9M462.3 89.3a8.2 8.2 0 0 0-4.5 .1M462.3 89.3l52.4 14.2M470.3 80.3l1.4 .8h1.4M470.3 80.3l-.9 .9M474 87.4a1.67 1.67 0 0 1 2.1 .3 1.67 1.67 0 0 1 .1 2.1 1.72 1.72 0 0 1-1.9-.4 1.72 1.72 0 0 1-.3-2zM474.7 87a1.87 1.87 0 0 0 1.9 2.1"/>
<path d="M477.6 80.2a2.86 2.86 0 0 1 4.4 2.1 1.93 1.93 0 0 1-1 2.1 1.93 1.93 0 0 1-2.3-.4 2.81 2.81 0 0 1-1.1-3.8zM486.4 82.6a2.87 2.87 0 0 1 3-.1 2.87 2.87 0 0 1 1.5 2.6 1.95 1.95 0 0 1-1.3 1.8 1.95 1.95 0 0 1-2.1-.5 2.86 2.86 0 0 1-1.1-3.8zM487.1 82.1a3.1 3.1 0 0 0 3.6 3.8M487.3 91a1.7 1.7 0 0 1 2.1 .3 1.7 1.7 0 0 1 .1 2.1 1.75 1.75 0 0 1-1.9-.4 1.75 1.75 0 0 1-.3-2zM488 90.7a1.92 1.92 0 0 0 1.9 2M495.3 85a2.87 2.87 0 0 1 3-.1 2.87 2.87 0 0 1 1.4 2.6 1.96 1.96 0 0 1-1.2 1.8 1.96 1.96 0 0 1-2.1-.5 2.78 2.78 0 0 1-1.1-3.8zM496 84.5a3.1 3.1 0 0 0 3.6 3.8M500.6 94.6a1.68 1.68 0 0 1 2.1 .3 1.68 1.68 0 0 1 .1 2.1 1.74 1.74 0 0 1-2-.4 1.74 1.74 0 0 1-.2-2zM501.2 94.3a1.98 1.98 0 0 0 2 2M504.8 86.9a3.1 3.1 0 0 0 3.7 3.8M508.5 90.7l-1 .9M510.7 90.3a2.31 2.31 0 0 0-.1-3.9l-.9-.6-1.3-.2-3.6 1.4a2.34 2.34 0 0 0 .1 3.9l1.3 .7h1.3"/>
<path d="M510.7 90.3l-3.2 1.3M510.7 90.3l.9-.9-3.1 1.3M517.2 99.1v-.8l.1 5.4-.1-2.5M517.2 99.1v2.1M517.2 99.1h.1M88.4 102.7h3.9M92.3 102.7h59.3M151.6 102.7h3.8M514.7 103.5a2.84 2.84 0 0 1 2.4 2M517.1 105.5l1.7 22.4 .1-2.4M517.2 101.2h.1M518.5 107.4l.2 2.6"/>
<path d="M518.5 116.5v-.8l.1 5.4-.1-2.5M518.5 116.5v2.1M518.5 116.5h.1M518.5 118.6h.1M518.7 110l.2 6.9M518.9 116.9v8.6M520.5 107.4h-2M520.5 107.4l.2 2.6M520.7 110l.1 6.9M520.7 110h-2M520.8 116.9v8.5M520.8 116.9h-1.9"/>
<path d="M520.8 125.4v2.4l-2 .1M520.8 125.4l-1.9 .1M86.7 153.3l1.7 1M86.7 153.3l-21.1 36.5M88.4 154.3l-21.1 36.5M92.3 152a4.5 4.5 0 0 0-3.9 2.3M92.3 150.1a6.3 6.3 0 0 0-5.6 3.2M92.3 150.1v1.9M92.3 150.1h59.3M92.3 152h59.3M151.6 152a4.4 4.4 0 0 1 3.8 2.3M151.6 150.1a6.3 6.3 0 0 1 5.6 3.2"/>
<path d="M151.6 150.1v1.9M155.4 154.3l21.1 36.5M157.2 153.3l-1.8 1M157.2 153.3l21 36.5M266.4 165.5h149.2v160h-149.2zM65.6 189.8l-2.5 4.3 1.7 1 2.5-4.3M65.6 189.8l1.7 1M178.2 189.8l2.5 4.3-1.7 1-2.5-4.3M178.2 189.8l-1.7 1M289.9 194.6l8.1-5.8a5.5 5.5 0 0 1 7.6 1.4 5.5 5.5 0 0 1-1.4 7.6l-7.1 5a5.5 5.5 0 0 1-7.3-.8 5.5 5.5 0 0 1 .1-7.4zM377.4 189.2a5.6 5.6 0 0 1 6.8-.4l7.2 5a5.5 5.5 0 0 1 1.3 7.7 5.5 5.5 0 0 1-7.6 1.3l-7.2-5a5.5 5.5 0 0 1-.5-8.6zM307.4 212.5a3.3 3.3 0 0 1 5-.4l5 5a3.3 3.3 0 0 1 0 4.7 3.3 3.3 0 0 1-4.6 0l-5-5a3.4 3.4 0 0 1-.4-4.3z"/>
<path d="M369.7 212.1a3.3 3.3 0 0 1 4.7 0 3.3 3.3 0 0 1 0 4.7l-5 5a3.3 3.3 0 0 1-4.6 0 3.3 3.3 0 0 1 0-4.7zM312.8 269.1a3.3 3.3 0 0 1 4.6 0 3.3 3.3 0 0 1 0 4.7l-5 5a3.3 3.3 0 0 1-4.6 0 3.3 3.3 0 0 1 0-4.7zM364.5 269.5a3.3 3.3 0 0 1 4.9-.4l5 5a3.3 3.3 0 0 1 0 4.7 3.3 3.3 0 0 1-4.7 0l-4.9-5a3.2 3.2 0 0 1-.3-4.3zM447.6 266.5h56.1a39.5 39.5 0 0 0 27.8 11.3h10a10 10 0 0 1 10 10v20.1a10 10 0 0 1-10 9.9h-93.9zM45.8 282a5 5 0 0 1 3.8-1.8h155a5 5 0 0 1 5 5v10a5 5 0 0 1-5 5 28.5 28.5 0 0 0-11.3 1.1 20 20 0 0 0-13.4 22.1 20 20 0 0 0 19.7 16.8h5a5.1 5.1 0 0 1 5 5v10a5 5 0 0 1-5 5h-155a5 5 0 0 1-5-5v-10a5 5 0 0 1 5-5 28.6 28.6 0 0 0 11.4-1 20 20 0 0 0 13.4-22.2 20 20 0 0 0-19.8-16.8h-5a5 5 0 0 1-5-5v-10a4.8 4.8 0 0 1 1.2-3.2zM51 286.5a1.64 1.64 0 0 1 1.8-.3 1.64 1.64 0 0 1 1 1.5v2.5a1.66 1.66 0 0 1-1.7 1.7 1.66 1.66 0 0 1-1.7-1.7l.1-3zM84.8 286.5a1.67 1.67 0 0 1 1.7-.3 1.67 1.67 0 0 1 1 1.5v2.5a1.66 1.66 0 0 1-1.6 1.7 1.66 1.66 0 0 1-1.7-1.7v-2.5zM101.5 294.8l4.1-2.9a2.74 2.74 0 0 1 3.8 .7 2.74 2.74 0 0 1-.7 3.8l-3.6 2.5a2.75 2.75 0 0 1-3.6-.4 2.75 2.75 0 0 1 0-3.7zM145.3 292.1a2.74 2.74 0 0 1 3.4-.2l3.6 2.5a2.74 2.74 0 0 1 .6 3.8 2.74 2.74 0 0 1-3.8 .7l-3.6-2.5a2.71 2.71 0 0 1-.2-4.3zM167.3 286.5a1.64 1.64 0 0 1 1.7-.3 1.64 1.64 0 0 1 1 1.5v2.5a1.64 1.64 0 0 1-1.6 1.7 1.64 1.64 0 0 1-1.7-1.7v-2.5l.3-.9zM201 286.5a1.66 1.66 0 0 1 1.8-.3 1.66 1.66 0 0 1 1 1.5v2.5a1.66 1.66 0 0 1-1.7 1.7 1.66 1.66 0 0 1-1.7-1.7v-2.5zM290.3 288.5a5.5 5.5 0 0 1 6.8-.4l7.1 5a5.5 5.5 0 0 1 1.4 7.7 5.5 5.5 0 0 1-7.6 1.3l-7.2-5a5.5 5.5 0 0 1-.5-8.6z"/>
<path d="M377 293.9l8.1-5.8a5.5 5.5 0 0 1 7.6 1.3 5.5 5.5 0 0 1-1.3 7.7l-7.2 5a5.5 5.5 0 0 1-7.2-.9 5.5 5.5 0 0 1 0-7.3zM466.8 295.4a3.3 3.3 0 0 1 3.6-.6 3.3 3.3 0 0 1 1.9 3v5a3.3 3.3 0 0 1-3.3 3.4 3.3 3.3 0 0 1-3.3-3.4v-5l.1-.9zM534.4 295.4a3.3 3.3 0 0 1 3.5-.6 3.3 3.3 0 0 1 1.9 3v5a3.3 3.3 0 0 1-3.3 3.4 3.3 3.3 0 0 1-3.3-3.4l.1-5.9 .4-.8zM110.3 303.7a1.71 1.71 0 0 1 2.5-.2l2.5 2.6a1.65 1.65 0 0 1 0 2.3 1.65 1.65 0 0 1-2.3 0l-2.5-2.5a1.63 1.63 0 0 1-.2-2.2zM141.4 303.5a1.66 1.66 0 0 1 2.4 0 1.66 1.66 0 0 1 0 2.4l-2.5 2.5a1.65 1.65 0 0 1-2.3 0 1.65 1.65 0 0 1 0-2.3zM110.5 334.6l2.5-2.5a1.65 1.65 0 0 1 2.3 0 1.65 1.65 0 0 1 0 2.3l-2.5 2.5a1.65 1.65 0 0 1-2.3 0 1.65 1.65 0 0 1 0-2.3zM138.8 332.2a1.64 1.64 0 0 1 2.5-.1l2.5 2.5a1.66 1.66 0 0 1 0 2.3 1.66 1.66 0 0 1-2.4 0l-2.4-2.5a1.63 1.63 0 0 1-.2-2.2zM51 349a1.62 1.62 0 0 1 1.8-.3 1.62 1.62 0 0 1 1 1.5v2.5a1.66 1.66 0 0 1-1.7 1.7 1.66 1.66 0 0 1-1.7-1.7l.1-2.9zM84.8 349a1.65 1.65 0 0 1 1.7-.3 1.65 1.65 0 0 1 1 1.5v2.5a1.66 1.66 0 0 1-1.6 1.7 1.66 1.66 0 0 1-1.7-1.7v-2.5zM101.7 341.8a2.74 2.74 0 0 1 3.4-.3l3.6 2.5a2.74 2.74 0 0 1 .7 3.9 2.74 2.74 0 0 1-3.8 .6l-3.6-2.4a2.75 2.75 0 0 1-.3-4.3zM145.1 344.4l4-2.9a2.75 2.75 0 0 1 3.8 .7 2.75 2.75 0 0 1-.6 3.9l-3.6 2.4a2.75 2.75 0 0 1-3.6-.4 2.75 2.75 0 0 1 0-3.7zM167.3 349a1.62 1.62 0 0 1 1.8-.3 1.62 1.62 0 0 1 .9 1.5v2.5a1.64 1.64 0 0 1-1.6 1.7 1.64 1.64 0 0 1-1.7-1.7v-2.5l.3-.9z"/>
<path d="M201 349a1.64 1.64 0 0 1 1.8-.3 1.64 1.64 0 0 1 1 1.5v2.5a1.66 1.66 0 0 1-1.7 1.7 1.66 1.66 0 0 1-1.7-1.7v-2.5z"/>
<circle cx="106.9" cy="27.8" r="1.65"/>
<circle cx="111.9" cy="36.7" r="2.75"/>
<circle cx="121.9" cy="27.8" r="1.65"/>
<circle cx="121.9" cy="36.7" r="2.74"/>
<circle cx="131.9" cy="36.7" r="2.75"/>
<circle cx="136.9" cy="27.7" r="1.64"/>
<circle cx="121.9" cy="62.8" r="11.5"/>
<circle cx="106.9" cy="97.8" r="1.66"/>
<circle cx="111.9" cy="88.8" r="2.75"/>
<circle cx="121.9" cy="97.8" r="1.66"/>
<circle cx="121.9" cy="88.8" r="2.74"/>
<circle cx="131.9" cy="88.8" r="2.75"/>
<circle cx="136.9" cy="97.7" r="1.65"/>
<circle cx="311.1" cy="175.4" r="3.3"/>
<circle cx="341.1" cy="175.5" r="3.3"/>
<circle cx="371.1" cy="175.4" r="3.3"/>
<circle cx="321.1" cy="193.3" r="5.5"/>
<circle cx="341.1" cy="193.3" r="5.5"/>
<circle cx="361.1" cy="193.3" r="5.5"/>
<circle cx="341.1" cy="245.5" r="23"/>
<circle cx="112.1" cy="285.2" r="1.66"/>
<circle cx="117.1" cy="294.1" r="2.75"/>
<circle cx="127.1" cy="294.1" r="2.75"/>
<circle cx="127.1" cy="285.2" r="1.65"/>
<circle cx="137.1" cy="294.1" r="2.75"/>
<circle cx="142.1" cy="285.2" r="1.65"/>
<circle cx="321.1" cy="297.6" r="5.5"/>
<circle cx="341.1" cy="297.6" r="5.5"/>
<circle cx="361.1" cy="297.6" r="5.5"/>
<circle cx="311.1" cy="315.5" r="3.3"/>
<circle cx="341.1" cy="315.5" r="3.3"/>
<circle cx="371.1" cy="315.5" r="3.3"/>
<circle cx="127.1" cy="320.2" r="11.5"/>
<circle cx="112.1" cy="355.2" r="1.66"/>
<circle cx="117.1" cy="346.3" r="2.75"/>
<circle cx="127.1" cy="346.3" r="2.75"/>
<circle cx="127.1" cy="355.2" r="1.65"/>
<circle cx="137.1" cy="346.3" r="2.75"/>
<circle cx="142.1" cy="355.2" r="1.65"/>
</g>
<g font-size="8.5">
<text x="514.6" y="380.1">Kossel 25000</text>
<text x="505" y="388.2">universal bracket</text>
<text x="514.9" y="401.5">25000_final</text>
</g>
<g font-size="4.7" fill="#808080">
<text x="96.1" y="161.2" transform="rotate(60 96.1 161.2)">R4,5</text>
<text x="280.6" y="156.6" transform="rotate(30 280.6 156.6)">3,3 x 3</text>
<text x="323.2" y="158.6">15</text>
<text x="352.6" y="158.6">15</text>
<text x="142" y="162.6" transform="rotate(32 142 162.6)">120°</text>
<text x="287" y="172.4" transform="rotate(30 287 172.4)">5,5 x 3</text>
<text x="389.3" y="171" transform="rotate(-90 389.3 171)">5</text>
<text x="394.4" y="185.3" transform="rotate(-28 394.4 185.3)">R2,75</text>
<text x="337.9" y="203.9">31</text>
<text x="402.8" y="199.6" transform="rotate(-90 402.8 199.6)">2,5</text>
<text x="184.1" y="204.8" transform="rotate(-30 184.1 204.8)">2</text>
<text x="397.8" y="206.5" transform="rotate(45 397.8 206.5)">R2,75</text>
<text x="431.1" y="207.5" transform="rotate(-90 431.1 207.5)">40</text>
<text x="337.9" y="210.5">26</text>
<text x="352.3" y="217.5">13</text>
<text x="391.3" y="217.4">3,57</text>
<text x="371.6" y="235.5" transform="rotate(-90 371.6 235.5)">13</text>
<text x="335.2" y="241.3" transform="rotate(28 335.2 241.3)">23</text>
<text x="255.4" y="251.4" transform="rotate(-90 255.4 251.4)">52,14</text>
<text x="265.1" y="251.4" transform="rotate(-90 265.1 251.4)">47,14</text>
<text x="290.7" y="247.2" transform="rotate(-90 290.7 247.2)">31</text>
<text x="306" y="247.5" transform="rotate(-90 306 247.5)">26</text>
<text x="123.7" y="257.2">165</text>
<text x="366.2" y="258">2,5</text>
<text x="65.2" y="263.2">50</text>
<text x="125" y="263.2">65</text>
<text x="184.3" y="263.2">50</text>
<text x="378.8" y="268.3" transform="rotate(-45 378.8 268.3)">R1,65</text>
<text x="349.3" y="270.5">R1,65</text>
<text x="561.6" y="270.3" transform="rotate(-39 561.6 270.3)">R5</text>
<text x="334" y="278.6">47,14</text>
<text x="398.7" y="276.9" transform="rotate(-90 398.7 276.9)">2,5</text>
<text x="337.2" y="286.5">40</text>
<text x="224.6" y="291.9" transform="rotate(-90 224.6 291.9)">20</text>
<text x="472.7" y="293.5" transform="rotate(-40 472.7 293.5)">R1,65</text>
<text x="521.3" y="290.2" transform="rotate(-90 521.3 290.2)">10</text>
<text x="540" y="289.6">7,5</text>
<text x="30.2" y="301" transform="rotate(-90 30.2 301)">40</text>
<text x="308.3" y="304.5">10</text>
<text x="329" y="304.3">10</text>
<text x="348.3" y="304.3">10</text>
<text x="369.6" y="304.5">10</text>
<text x="546.6" y="304.7" transform="rotate(-90 546.6 304.7)">2,50</text>
<text x="47" y="310.6">10</text>
<text x="401.6" y="315.1" transform="rotate(-90 401.6 315.1)">16,43</text>
<text x="455.6" y="312.8" transform="rotate(-40 455.6 312.8)">R1,65</text>
<text x="527.8" y="314.2" transform="rotate(-90 527.8 314.2)">7,5</text>
<text x="391.7" y="320" transform="rotate(-90 391.7 320)">13,93</text>
<text x="497.2" y="323.6">33,75</text>
<text x="224.6" y="324.3" transform="rotate(-90 224.6 324.3)">40</text>
<text x="230.6" y="324.3" transform="rotate(-90 230.6 324.3)">80</text>
<text x="561.2" y="326.1" transform="rotate(45 561.2 326.1)">R5</text>
<text x="31.2" y="332.7" transform="rotate(-30 31.2 332.7)">R20</text>
<text x="224.6" y="352.5" transform="rotate(-90 224.6 352.5)">20</text>
</g>
<g font-size="4.7">
<text x="125.5" y="273.8">A</text>
<text x="489.6" y="333.9">DETAIL B</text>
<text x="93.6" y="339.7" transform="rotate(-90 93.6 339.7)">UP 60.00° R 4.50</text>
<text x="158.6" y="339.7" transform="rotate(-90 158.6 339.7)">UP 60.00° R 4.50</text>
<text x="326.3" y="340.9">SCALE 2 : 1</text>
<text x="328.2" y="336.3">DETAIL A</text>
<text x="487.3" y="338.4">SCALE 2 : 1</text>
<text x="216.6" y="351.3">B</text>
<text x="94.2" y="378">Flat pattern for reference only</text>
</g>
<g font-size="4.7" fill="#00f">
<text x="312.3" y="390">Original design and idea by</text>
<text x="312.3" y="394.6">Johann C. Rocholl.</text>
<text x="312.3" y="399.1">http://deltabot.tumblr.com</text>
</g>
<text font-size="3.9" x="575" y="398.4">A2</text>
<text font-size="3.2" x="467.1" y="400.7">5052-H32</text>
<text font-size="2.5" x="570.1" y="358.9">2</text>
<g font-size="2">
<text x="478.2" y="357.3">DEBUR AND</text>
<text x="478.2" y="359.8">BREAK SHARP</text>
<text x="509.5" y="358.8">DO NOT SCALE DRAWING</text>
<text x="550.2" y="359">REVISION</text>
<text x="478.2" y="362.3">EDGES.</text>
<text x="498.3" y="364.9">KEEP PART FREE OF OIL, DUST OR OTHER CONTAMINANTS</text>
<text x="411.2" y="374.8">NAME</text>
<text x="426.9" y="374.7">SIGNATURE</text>
<text x="444.1" y="374.7">DATE</text>
<text x="496.8" y="375">TITLE:</text>
<text x="397.1" y="378.9">DRAWN</text>
<text x="397.3" y="383.1">CHK'D</text>
<text x="407.9" y="378.9">Imants Treidis</text>
<text x="441.8" y="378.7">11.08.2015</text>
<text x="397.3" y="387.2">APPV'D</text>
<text x="397.3" y="391.6">MFG</text>
<text x="397.5" y="395.9">Q.A</text>
<text x="452.5" y="395.3">MATERIAL:</text>
<text x="497" y="396.4">DWG NO.</text>
<text x="497" y="408.4">SCALE:1:1</text>
<text x="541.4" y="408.4">SHEET 1 OF 1</text>
</g>
<g font-size="1.7">
<text x="397.5" y="357.2">UNLESS OTHERWISE SPECIFIED:</text>
<text x="397.5" y="359.5">DIMENSIONS ARE IN MILLIMETERS</text>
<text x="397.5" y="361.8">SURFACE FINISH: Specify upon order</text>
<text x="397.5" y="364.1">TOLERANCES:</text>
<text x="398.9" y="366.4">LINEAR:</text>
<text x="398.9" y="368.7">ANGULAR:</text>
<text x="406.7" y="366.4">0.2</text>
<text x="409.2" y="368.7">1.0</text>
</g>
</svg>
